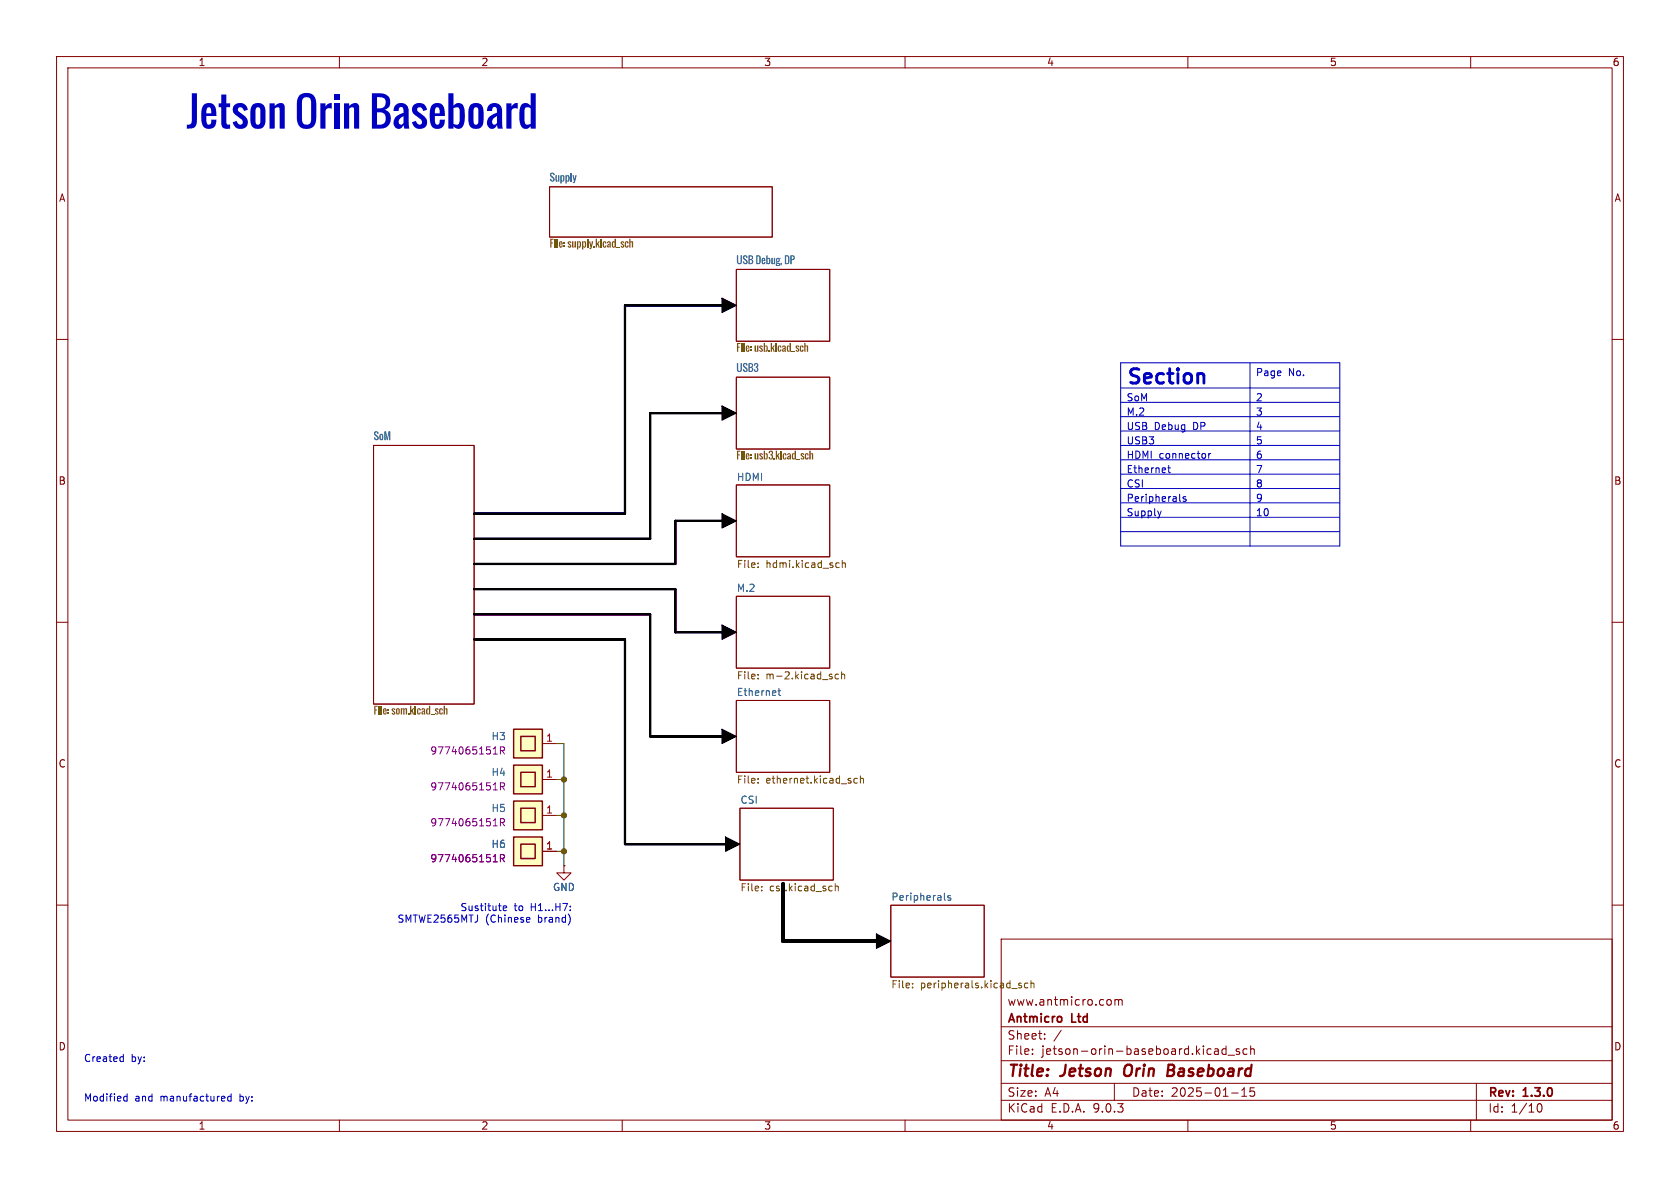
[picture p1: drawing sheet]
<svg xmlns="http://www.w3.org/2000/svg" width="297mm" height="210mm" viewBox="0 0 297 210" stroke-linecap="round" stroke-linejoin="round" font-family="sans-serif">
<g fill="none" stroke="#840000" stroke-width=".18">
<path d="M10 10h277v190h-277zM12 12h273v186h-273zM60 10v2M110 10v2M160 10v2M210 10v2M260 10v2M97.2 33h39.3v8.9h-39.3zM130.2 47.6h16.5v12.7h-16.5zM10 60h2M66 78.7h17.8v45.8h-17.8zM130.2 66.7h16.5v12.7h-16.5z"/>
<path d="M285 60h2M130.2 85.7h16.5v12.7h-16.5zM10 110h2M130.2 105.4h16.5v12.7h-16.5zM285 110h2M130.2 123.8h16.5v12.7h-16.5zM130.8 142.9h16.5v12.7h-16.5zM10 160h2M157.5 160h16.5v12.7h-16.5zM177 166h108v32h-108zM196.2 176.7l.3 .3v.4l-.3 .3M197.1 176.8l.4-.1 .2 .2"/>
<path d="M197.1 176.7v1M197.7 176.9l.3-.2 .3 .1 .1 .9M197.7 176.9v.8M285 160h2M60 198v2M110 198v2M160 198v2M177 194.5h108M177 191.5h108M177 187.5h108M177 181.5h108M182.5 186.3v.1"/>
<path d="M182.5 185.5v.1M184.7 183.6v.1M184.7 182.8v.1M187.6 182.1l-1.3 2M197 191.5v3M210 198v2M214.7 185.5h.6l.1 .9M214.7 186.3h.7M215.4 185.8l-.7 .1M216.7 185.5l-.4-.1-.3 .3v.4l.2 .2h.5M216.7 184.9v1.5M217.1 186.5h1.1"/>
<path d="M217.7 193.2h1.2M219.1 185.5l-.4-.1-.2 .2 .1 .2 .5 .2v.3h-.6M219.5 193.8h.9M219.5 192.7l.5-.4v1.5M220.5 185.5l-.5-.1-.3 .3v.4l.2 .2h.6M221.1 185.5l.2-.1 .4 .1v.9M221.1 184.9v1.5M221.7 192.3h-.7v.7l.2-.1h.5l.1 .3-.1 .5-.2 .1-.5-.1M260 198v2M261 191.5v6.5M271.7 195.7l.2-.5 .2-.1a.81 .81 0 0 1 .6 .6 .81 .81 0 0 1-.3 .8h-.4l-.3-.5"/>
</g>
<path d="M198.9 188.5a1.5 1.5 0 0 0 0 1.6M206.5 189.2h.6M207.1 189.2l.3 .1M207.3 188.2h-.7l-.3 2 1-.1M207.3 189.1l-.2 .1" fill="none" stroke="#840000" stroke-width=".4"/>
<path d="M127.6 52.7l2.6 1.3-2.6 1.2zM127.6 71.8l2.6 1.2-2.6 1.3zM127.6 90.8l2.6 1.3-2.6 1.2zM127.6 110.5l2.6 1.3-2.6 1.2zM127.6 128.9l2.6 1.3-2.6 1.2zM128.3 148l2.5 1.2-2.5 1.3zM154.9 165.1l2.6 1.3-2.6 1.2z" fill="#000"/>
<path d="M138.4 156.2v10.2" fill="none" stroke="#000" stroke-width=".18"/>
<g fill="#725600">
<path d="M97.3 42.2h.6v.2h-.4v.5h.3v.1h-.3v.8h-.2z"/>
<path d="M98 42.3h.2v.2h-.2z"/>
<path d="M98 42.7h.2v1.1h-.2z"/>
<path d="M98.4 42.2h.2v1.6h-.2z"/>
<path d="M98.9 42.7h.4l.2 .2v.3h-.5l.1 .4h.1l.1-.2h.2a.35 .35 0 0 1-.4 .4 .35 .35 0 0 1-.3-.5v-.3l.5 .1-.2-.3-.1 .2h-.2z"/>
<path d="M99.7 42.8h.2v.2h-.2z"/>
<path d="M99.7 43.3h.2v.2h-.2z"/>
<path d="M100.4 42.7h.5l.1 .2-.2 .1-.1-.2-.1 .1 .2 .3a.33 .33 0 0 1 0 .6 .33 .33 0 0 1-.5-.3l.2-.1 .2 .2 .1-.1-.4-.4z"/>
<path d="M101.1 42.7h.3v.9l.2-.1v-.8h.2v1.1h-.2v-.2l-.3 .2-.1-.1z"/>
<path d="M102 42.7h.2v.1l.2-.2a.68 .68 0 0 1 .2 1.1h-.4v.4h-.2v-1.2h.2v.7h.1a.26 .26 0 0 0 .3-.2 .26 .26 0 0 0-.1-.3 .2 .2 0 0 0 0-.2 .2 .2 0 0 0-.3 0h-.2z"/>
<path d="M102.9 42.7h.2v.1l.2-.2a.68 .68 0 0 1 .2 1.1h-.4v.4h-.2v-1.2h.2v.7h.1a.26 .26 0 0 0 .3-.2 .26 .26 0 0 0-.1-.3 .2 .2 0 0 0 0-.2 .2 .2 0 0 0-.3 0h-.2z"/>
<path d="M103.8 42.2h.2v1.6h-.2z"/>
<path d="M104.1 42.7h.3l.1 .7 .1-.7h.3l-.3 1.2-.3 .1h-.1l.2-.3z"/>
<path d="M104.9 43.5h.3v.3h-.3z"/>
<path d="M105.3 42.2h.2v.9l.3-.4h.2l-.2 .3 .2 .8h-.2l-.1-.6-.2 .6h-.2z"/>
<path d="M106.2 42.3h.2v.2h-.2z"/>
<path d="M106.2 42.7h.2v1.1h-.2z"/>
<path d="M106.6 42.7h.4l.2 .2v.1h-.2l-.1-.2-.1 .1v.7h.1l.1-.2h.2a.35 .35 0 0 1-.4 .4 .35 .35 0 0 1-.3-.5z"/>
<path d="M107.4 42.7l.3-.1 .2 .2 .1 1h-.2v-.2l-.2 .2-.2-.1-.1-.2 .4 .1 .1-.4-.3 .3h-.2l.1-.2a.3 .3 0 0 0 .3-.1 .3 .3 0 0 0 0-.4l-.4 .2z"/>
<path d="M108.7 42.2h.2v1.6l-.6-.1-.1-.7h.2v.3a.18 .18 0 0 0 0 .3 .18 .18 0 0 0 .3 0v-.7l-.2-.1-.1 .2h-.2a.28 .28 0 0 1 .1-.3 .28 .28 0 0 1 .4 .1z"/>
<path d="M109 43.6h.6v.2h-.6z"/>
<path d="M109.8 42.7h.5l.1 .2-.2 .1-.2-.2-.1 .1 .3 .3a.33 .33 0 0 1 0 .6 .33 .33 0 0 1-.5-.3l.2-.1 .1 .2 .2-.1-.5-.4z"/>
<path d="M110.6 42.7h.3l.2 .2v.1h-.2l-.1-.2-.1 .1v.7h.2v-.2h.2a.35 .35 0 0 1-.4 .4 .35 .35 0 0 1-.2-.5z"/>
<path d="M111.3 42.2h.2v.6l.2-.2 .2 .1v1.1h-.2l-.1-1-.1 .1v.9h-.2z"/>
</g>
<path d="M66 78.7h17.8v45.8h-17.8z" fill="none" stroke="#840000" stroke-width=".18"/>
<g fill="#725600">
<path d="M66.2 124.8h.6v.1h-.4v.5h.3v.2h-.3v.7h-.2z"/>
<path d="M66.9 124.8h.2v.2h-.2z"/>
<path d="M66.9 125.2h.2v1.1h-.2z"/>
<path d="M67.3 124.8h.2v1.5h-.2z"/>
<path d="M67.8 125.3l.4-.1 .1 .3 .1 .3h-.5l.1 .3h.1v-.2h.3a.35 .35 0 0 1-.4 .4 .35 .35 0 0 1-.3-.5v-.2h.4l-.1-.2-.1 .2h-.2z"/>
<path d="M68.5 125.4h.3v.2h-.3z"/>
<path d="M68.5 125.9h.3v.2h-.3z"/>
<path d="M69.3 125.3h.5l.1 .2h-.2l-.1-.1-.2 .1 .3 .2a.33 .33 0 0 1 0 .6 .33 .33 0 0 1-.5-.3h.2l.2 .1 .1-.1-.4-.4z"/>
<path d="M70.1 125.2h.2a.33 .33 0 0 1 .4 .4v.3a.34 .34 0 0 1-.4 .4 .34 .34 0 0 1-.3-.4v-.3h.2l.1 .5h.1v-.7h-.1l-.1 .2h-.2z"/>
<path d="M70.9 125.2h.2v.1l.2-.1 .2 .1 .4-.1 .1 1.1h-.3v-.9h-.2v.9h-.2l-.1-.9h-.1v.9h-.2z"/>
<path d="M72.1 126.1h.2v.2h-.2z"/>
<path d="M72.5 124.8h.2v.8l.3-.4h.2l-.2 .4 .2 .7h-.2l-.2-.5-.1 .5h-.2z"/>
<path d="M73.3 124.8h.3v.2h-.3z"/>
<path d="M73.3 125.2h.3v1.1h-.3z"/>
<path d="M73.8 125.3l.4-.1 .2 .3v.1h-.2l-.1-.2h-.1v.7h.1l.1-.2h.2a.35 .35 0 0 1-.4 .4 .35 .35 0 0 1-.3-.5z"/>
<path d="M74.6 125.3l.3-.1 .2 .1 .1 1h-.2l-.1-.2-.1 .2h-.2l-.1-.3 .4 .1v-.3l-.2 .2h-.2l.1-.2a.3 .3 0 0 0 .3-.1 .3 .3 0 0 0 0-.3l-.4 .1z"/>
<path d="M75.8 124.8h.3v1.5l-.7-.1-.1-.6h.3v.3a.18 .18 0 0 0 0 .2 .18 .18 0 0 0 .2 0v-.7h-.2v.2h-.3a.28 .28 0 0 1 .2-.4 .28 .28 0 0 1 .3 .1z"/>
<path d="M76.2 126.1h.6v.2h-.6z"/>
<path d="M77 125.3h.4l.2 .2h-.2l-.2-.1-.1 .1 .3 .2a.33 .33 0 0 1 0 .6 .33 .33 0 0 1-.5-.3h.2l.1 .1 .1-.1-.4-.4z"/>
<path d="M77.7 125.3l.4-.1 .2 .3v.1h-.2l-.1-.2h-.1v.7h.1l.1-.2h.2a.35 .35 0 0 1-.4 .4 .35 .35 0 0 1-.3-.5z"/>
<path d="M78.4 124.8h.3v.5l.2-.1 .2 .1v1h-.2l-.1-.9h-.1v.9h-.3z"/>
</g>
<path d="M130.2 47.6h16.5v12.7h-16.5zM130.8 142.9h16.5v12.7h-16.5z" fill="none" stroke="#840000" stroke-width=".18"/>
<path d="M134.7 157.4v.1M134.7 156.7v.1M147 156.6l.1 .1M147.1 157.4l-.1 .1M147.7 156.2v1.3M147.7 156.8l.1-.2 .3 .1 .1 .8" fill="none" stroke="#725600" stroke-width=".18"/>
<g fill="#725600">
<path d="M130.3 60.6h.6v.2h-.4v.5h.3v.2h-.3v.7h-.2z"/>
<path d="M131 60.7h.2v.2h-.2z"/>
<path d="M131 61.1h.2v1.1h-.2z"/>
<path d="M131.4 60.6h.3v1.6h-.3z"/>
<path d="M131.9 61.1h.4l.2 .2v.3h-.4v.4h.1l.1-.2h.2a.35 .35 0 0 1-.4 .4 .35 .35 0 0 1-.3-.5v-.2h.5l-.1-.3-.1 .3h-.3z"/>
<path d="M132.7 61.2h.2v.3h-.2z"/>
<path d="M132.7 61.7h.2v.3h-.2z"/>
<path d="M133.4 61.1h.2l.1 .9 .1-.1v-.8h.3v1.1h-.3v-.1l-.2 .1-.2-.1z"/>
<path d="M134.3 61.1h.5l.1 .2-.2 .1-.1-.2-.2 .1 .3 .3a.33 .33 0 0 1 0 .6 .33 .33 0 0 1-.5-.3l.2-.1 .2 .2 .1-.1-.5-.4z"/>
<path d="M135 60.6h.2v.6l.2-.1a.71 .71 0 0 1 .2 1.1l-.4-.1v.1h-.2v-.9h.2v.7h.2a.51 .51 0 0 0-.1-.8l-.3 .1z"/>
<path d="M135.9 62h.2v.2h-.2z"/>
<path d="M136.3 60.6h.2v.9l.3-.4h.2l-.3 .4 .3 .7h-.2l-.2-.6-.1 .6h-.2z"/>
<path d="M137.1 60.7h.2v.2h-.2z"/>
<path d="M137.1 61.1h.2v1.1h-.2z"/>
<path d="M137.6 61.2l.4-.1 .1 .2v.2h-.2v-.3l-.2 .1v.7h.2v-.2h.2a.35 .35 0 0 1-.4 .4 .35 .35 0 0 1-.2-.5z"/>
<path d="M138.3 61.1h.4l.2 .1v1h-.2v-.2l-.2 .2h-.1l-.1-.3 .3 .1 .1-.4-.2 .3h-.2v-.2a.3 .3 0 0 0 .3-.1 .3 .3 0 0 0 .1-.4l-.4 .2z"/>
<path d="M139.6 60.6h.2v1.6l-.6-.1-.1-.7h.2v.3a.18 .18 0 0 0 .1 .3 .18 .18 0 0 0 .2 0v-.7l-.2-.1-.1 .2h-.2a.28 .28 0 0 1 .1-.3 .28 .28 0 0 1 .4 .1z"/>
<path d="M139.9 62h.7v.2h-.7z"/>
<path d="M140.7 61.1h.5l.1 .2-.2 .1-.1-.2-.1 .1 .2 .3a.33 .33 0 0 1 0 .6 .33 .33 0 0 1-.5-.3l.2-.1 .2 .2 .1-.1-.4-.4z"/>
<path d="M141.5 61.2l.4-.1 .2 .2v.2h-.3v-.3l-.1 .1v.7h.1v-.2h.3a.35 .35 0 0 1-.4 .4 .35 .35 0 0 1-.3-.5z"/>
<path d="M142.2 60.6h.2v.6l.2-.1h.2l.1 1.1h-.3v-1l-.2 .1v.9h-.2z"/>
</g>
<path d="M130.2 66.7h16.5v12.7h-16.5zM157.5 160h16.5v12.7h-16.5z" fill="none" stroke="#840000" stroke-width=".18"/>
<path d="M167 159l.1 .1M168 158.4l-.3-.1-.1 .2v.2l.4 .1v.3h-.4" fill="none" stroke="#006464" stroke-width=".18"/>
<path d="M161.3 174.5v.1M161.3 173.8v.2M180.3 174.2l.3 .1v.1l-.2 .2h-.2M180.3 173.8h.3M181.7 173.8h-.4l-.2 .2 .1 .6h.5M182.3 173.9l.1-.1h.3l.1 .8M182.3 173.4v1.2" fill="none" stroke="#725600" stroke-width=".18"/>
<g fill="#725600">
<path d="M130.3 79.7h.6v.1h-.4v.5h.3v.2h-.3v.7h-.2z"/>
<path d="M131 79.7h.2v.3h-.2z"/>
<path d="M131 80.1h.2v1.1h-.2z"/>
<path d="M131.4 79.7h.3v1.5h-.3z"/>
<path d="M131.9 80.2l.4-.1 .2 .3v.3h-.4v.3h.1l.1-.2h.2a.35 .35 0 0 1-.4 .4 .35 .35 0 0 1-.3-.5v-.2l.5 .1-.1-.3-.1 .2h-.3z"/>
<path d="M132.7 80.3h.2v.2h-.2z"/>
<path d="M132.7 80.8h.2v.2h-.2z"/>
<path d="M133.4 80.1h.2l.1 1 .1-.1v-.9h.3v1.1h-.3v-.1l-.2 .1h-.2z"/>
<path d="M134.3 80.2h.5l.1 .2-.2 .1-.1-.2-.2 .1 .3 .3a.33 .33 0 0 1 0 .5 .33 .33 0 0 1-.5-.2l.2-.1 .2 .2 .1-.1-.5-.5z"/>
<path d="M135 79.7h.2v.5l.2-.1a.71 .71 0 0 1 .2 1.1l-.4-.1v.1h-.2v-.9h.2v.7l.2 .1a.51 .51 0 0 0-.1-.8h-.3z"/>
<path d="M136 79.8a.4 .4 0 0 1 .6 0 .4 .4 0 0 1-.2 .6 .43 .43 0 0 1 .3 .5 .43 .43 0 0 1-.4 .3 .43 .43 0 0 1-.4-.4h.2a.19 .19 0 0 0 .2 .3 .19 .19 0 0 0 .1-.3l-.2-.3v-.2a.22 .22 0 0 0 .3-.1 .22 .22 0 0 0-.1-.3 .22 .22 0 0 0-.3 .1v.1h-.2z"/>
<path d="M136.8 81h.2v.2h-.2z"/>
<path d="M137.1 79.7h.3v.8l.2-.4h.3l-.3 .4 .3 .7h-.3l-.1-.5-.1 .5h-.3z"/>
<path d="M138 79.7h.2v.3h-.2z"/>
<path d="M138 80.1h.2v1.1h-.2z"/>
<path d="M138.5 80.2l.4-.1 .1 .3v.1h-.2v-.2h-.2v.7h.2v-.2h.2a.35 .35 0 0 1-.4 .4 .35 .35 0 0 1-.2-.5z"/>
<path d="M139.2 80.2l.4-.1 .2 .1v1h-.2v-.1l-.2 .1h-.1l-.1-.3 .3 .1 .1-.3-.2 .2h-.2v-.2a.3 .3 0 0 0 .3-.1 .3 .3 0 0 0 0-.3l-.4 .2z"/>
<path d="M140.5 79.7h.2v1.5h-.6l-.1-.7h.2v.3a.18 .18 0 0 0 0 .2 .18 .18 0 0 0 .3 0v-.7h-.2l-.1 .2h-.2a.28 .28 0 0 1 .1-.4 .28 .28 0 0 1 .4 .1z"/>
<path d="M140.8 81.1h.7v.1h-.7z"/>
<path d="M141.6 80.2h.5l.1 .2-.2 .1-.1-.2-.1 .1 .2 .3a.33 .33 0 0 1 0 .5 .33 .33 0 0 1-.5-.2l.2-.1 .2 .2 .1-.1-.4-.5z"/>
<path d="M142.4 80.2l.4-.1 .1 .3v.1h-.2v-.2h-.2v.7h.2v-.2h.2a.35 .35 0 0 1-.3 .4 .35 .35 0 0 1-.3-.5z"/>
<path d="M143.1 79.7h.2v.5l.2-.1 .2 .1 .1 1h-.3v-.9l-.2 .1v.8h-.2z"/>
</g>
<path d="M130.2 85.7h16.5v12.7h-16.5zM130.2 105.4h16.5v12.7h-16.5zM130.2 123.8h16.5v12.7h-16.5z" fill="none" stroke="#840000" stroke-width=".18"/>
<g fill="none" stroke="#725600" stroke-width=".18">
<path d="M134 99.5v.2M148 99.5h.4M148.9 99.6l.2-.1h.3v.8M148.9 99.1v1.2M134 100.2v.1M134 119.2v.2M134 119.9v.1M148.2 119.2h-.3l-.3 .2 .2 .6h.4M148.4 100.3h-.4M148.8 119.3l.2-.1h.3v.8M148.8 118.7v1.3M134 137.6v.2"/>
<path d="M134 138.3v.1M151.6 137.6h-.4l-.2 .2 .1 .6h.5M152.1 137.7l.2-.1h.3l.1 .8M152.1 137.2v1.2"/>
</g>
<path d="M137.5 122.1h.5M137.7 121.7v1.1l.3 .1" fill="none" stroke="#006464" stroke-width=".18"/>
<g fill="#ffffc2">
<path d="M90.8 141.6h5.1v5.1h-5.1z"/>
<path d="M92.1 142.9h2.5v2.5h-2.5z"/>
</g>
<path d="M90.8 141.6h5.1v5.1h-5.1zM92.1 142.9h2.5v2.5h-2.5z" fill="none" stroke="#840000" stroke-width=".25"/>
<path d="M95.9 144.1h2.5" fill="none" stroke="#840000" stroke-width=".18"/>
<path d="M87.2 146h.7M88.5 145.4l.6-.1 .1-.2-.1-.3-.6-.1v1.3M88.8 145.4l.4 .6" fill="none" stroke="#840084" stroke-width=".18"/>
<g fill="#ffffc2">
<path d="M90.8 148h5.1v5h-5.1z"/>
<path d="M92.1 149.2h2.5v2.6h-2.5z"/>
</g>
<path d="M90.8 148h5.1v5h-5.1zM92.1 149.2h2.5v2.6h-2.5z" fill="none" stroke="#840000" stroke-width=".25"/>
<path d="M95.9 150.5h2.5" fill="none" stroke="#840000" stroke-width=".18"/>
<path d="M87.2 152.3h.7M88.5 151.7h.6l.1-.2-.1-.3-.6-.1v1.2M88.8 151.7l.4 .6" fill="none" stroke="#840084" stroke-width=".18"/>
<g fill="#ffffc2">
<path d="M90.8 128.9h5.1v5.1h-5.1z"/>
<path d="M92.1 130.2h2.5v2.5h-2.5z"/>
</g>
<path d="M90.8 128.9h5.1v5.1h-5.1zM92.1 130.2h2.5v2.5h-2.5z" fill="none" stroke="#840000" stroke-width=".25"/>
<path d="M95.9 131.4h2.5" fill="none" stroke="#840000" stroke-width=".18"/>
<path d="M87.2 133.3h.7M88.5 132.7l.6-.1 .1-.2-.1-.3-.6-.1v1.3M88.8 132.7l.4 .6" fill="none" stroke="#840084" stroke-width=".18"/>
<g fill="#ffffc2">
<path d="M90.8 135.3h5.1v5h-5.1z"/>
<path d="M92.1 136.5h2.5v2.6h-2.5z"/>
</g>
<path d="M90.8 135.3h5.1v5h-5.1zM92.1 136.5h2.5v2.6h-2.5z" fill="none" stroke="#840000" stroke-width=".25"/>
<path d="M95.9 137.8h2.5M95.9 150.5h2.5M99.7 153v1.3h-1.3l1.3 1.3 1.3-1.3h-1.3M99.7 153h.1" fill="none" stroke="#840000" stroke-width=".18"/>
<path d="M87.2 139.6h.7M88.5 139h.6l.1-.2-.1-.3-.6-.1v1.2M88.8 139l.4 .6M87.2 152.3h.7M88.5 151.7h.6l.1-.2-.1-.3-.6-.1v1.2M88.8 151.7l.4 .6" fill="none" stroke="#840084" stroke-width=".18"/>
<g fill="none" stroke="#000" stroke-width=".38">
<path d="M110.5 54v36.8zM110.5 54h17.1zM114.9 73v22.3zM114.9 73h12.7zM110.5 90.8h-26.7h26.7M114.9 95.3h-31.1h31.1M119.4 92.1h8.2zM119.4 99.7h-35.6h35.6M119.4 92.1v7.6zM83.8 104.1h35.6zM110.5 113h-26.7h26.7M110.5 113v36.2z"/>
<path d="M114.9 108.6v21.6zM114.9 108.6h-31.1h31.1M119.4 111.8h8.2zM119.4 104.1v7.7zM114.9 130.2h12.7zM110.5 149.2h17.8z"/>
</g>
<path d="M127.6 52.7l2.6 1.3-2.6 1.2zM127.6 71.8l2.6 1.2-2.6 1.3zM127.6 90.8l2.6 1.3-2.6 1.2zM127.6 110.5l2.6 1.3-2.6 1.2zM127.6 128.9l2.6 1.3-2.6 1.2zM128.3 148l2.5 1.2-2.5 1.3zM154.9 165.1l2.6 1.3-2.6 1.2z" fill="none" stroke="#000" stroke-width=".18"/>
<path d="M138.4 156.2v10.2zM138.4 166.4h16.5z" fill="none" stroke="#000" stroke-width=".63"/>
<path d="M201.3 65.3l-.9-.1-.4 .2M206.8 65.2v2.2M208.2 65.2l-.1 .1 .1 .1M208.2 65.2l.2 .1-.2 .1M208.2 65.2v.2" fill="none" stroke="#0000c2" stroke-width=".51"/>
<g fill="none" stroke="#0000c2" stroke-width=".18">
<path d="M198.1 68.6h38.8M198.1 71.1h38.8M198.1 73.7h38.8M198.1 76.2h38.8M198.1 78.7h38.8M198.1 64.1h38.8v32.4h-38.8zM221 64.1v32.4M198.1 81.3h38.8M198.1 83.8h38.8M198.1 86.4h38.8M198.1 88.9h38.8M198.1 91.4h38.8"/>
<path d="M198.1 94h38.8M205.3 90.3l-.3 .9M206.4 82.7h.5M206.6 82.3v1.1l.3 .2M208.5 88.5l.2 .1M209.6 87.8h-.3l-.1 .2v.2l.4 .1v.3h-.4M213.7 80.2v.8M214 80.2l-.3 .2M89 160.6l.6-.2-.1-.2-.4-.1-.1 .2v.6h.5M93.3 162.2h.3l.1 .3-.6 .1M93.6 163h-.3M100.8 162.1v.9"/>
<path d="M100.8 160.9v.1M100.8 160.2v.1M21.4 186.8l.4 .1M21.8 186.4v1.3M21.8 187.6l-.4 .1M21.9 194.5l.2 .1h.4M22.5 193.4v1.2M22.5 193.9l-.4-.1-.2 .1M40.9 193.9l-.4-.1-.3 .2 .2 .6h.5M40.9 193.4v1.2"/>
</g>
<path d="M98.4 131.4h1.3v21.6M98.4 137.8h1.3M98.4 144.1h1.3M98.4 150.5h1.3" fill="none" stroke="#009600" stroke-width=".18"/>
<g fill="#009600" stroke="#009600" stroke-width=".18">
<circle cx="99.7" cy="144.1" r=".46"/>
<circle cx="99.7" cy="150.5" r=".46"/>
<circle cx="99.7" cy="137.8" r=".46"/>
</g>
<g font-size="7.1" fill="#0000c2">
<text x="33" y="23.6">Jetson</text>
<text x="52.1" y="23.6">OrinBaseboard</text>
</g>
<text font-size="3.5" fill="#0000c2" x="199.1" y="69.2">Section</text>
<g font-size="2.8" fill="#840000">
<text x="178" y="190.9">Title:</text>
<text x="187.7" y="190.9">Jetson</text>
<text x="199.6" y="190.9">Orin</text>
<text x="208" y="190.9">Baseboard</text>
</g>
<g font-size="2.1" fill="#840000">
<text x="178" y="178">www.antmicro.com</text>
<text x="178" y="184">Sheet:</text>
<text x="178" y="181.2">Antmicro</text>
<text x="189.5" y="181.2">Ltd</text>
<text x="178" y="186.7">File:</text>
<text x="184.1" y="186.7">jetson-orin-baseboard.kicad_sch</text>
<text x="178" y="196.9">KiCad</text>
<text x="178" y="194.1">Size:</text>
<text x="184.7" y="194.1">A4</text>
<text x="185.7" y="196.9">E.D.A.</text>
<text x="193.3" y="196.9">9.0.3</text>
<text x="200" y="194.1">Date:</text>
<text x="207" y="194.1">2025-01-15</text>
<text x="263" y="194.3">Rev:</text>
<text x="263" y="196.9">Id:</text>
<text x="267.1" y="196.9">1/10</text>
<text x="269.4" y="194.3">1.3.0</text>
</g>
<g font-size="1.8" fill="#840000">
<text x="35" y="11.9">1</text>
<text x="85" y="11.9">2</text>
<text x="135" y="11.9">3</text>
<text x="185" y="11.9">4</text>
<text x="235" y="11.9">5</text>
<text x="285" y="11.9">6</text>
<text x="10.3" y="35.9">A</text>
<text x="285.3" y="35.9">A</text>
<text x="10.3" y="85.9">B</text>
<text x="285.3" y="85.9">B</text>
<text x="10.3" y="135.9">C</text>
<text x="285.3" y="135.9">C</text>
<text x="10.3" y="185.9">D</text>
<text x="285.3" y="185.9">D</text>
<text x="35" y="199.9">1</text>
<text x="85" y="199.9">2</text>
<text x="135" y="199.9">3</text>
<text x="185" y="199.9">4</text>
<text x="235" y="199.9">5</text>
<text x="285" y="199.9">6</text>
</g>
<g font-size="1.8" fill="#006464">
<text x="97.2" y="32.3">Supply</text>
<text x="130.2" y="46.9">USBDebug,DP</text>
<text x="130.2" y="66">USB3</text>
<text x="66" y="78">SoM</text>
<text x="130.2" y="85.1">HDMI</text>
<text x="130.2" y="104.7">M.2</text>
<text x="130.2" y="123.1">Ethernet</text>
<text x="86.8" y="131">H3</text>
<text x="86.8" y="137.4">H4</text>
<text x="86.8" y="143.7">H5</text>
<text x="130.8" y="142.2">CSI</text>
<text x="86.8" y="150.1">H6</text>
<text x="97.7" y="157.7">GND</text>
<text x="157.5" y="159.3">Peripherals</text>
</g>
<g font-size="1.8" fill="#0000c2">
<text x="199.1" y="71.3">SoM</text>
<text x="221.9" y="66.8">Page</text>
<text x="221.9" y="71.3">2</text>
<text x="227.8" y="66.8">No.</text>
<text x="199.1" y="73.8">M.2</text>
<text x="199.1" y="76.3">USB</text>
<text x="204.1" y="76.3">Debug</text>
<text x="211" y="76.3">DP</text>
<text x="221.9" y="73.8">3</text>
<text x="221.9" y="76.3">4</text>
<text x="199.1" y="78.9">USB3</text>
<text x="199.1" y="81.4">HDMI</text>
<text x="199.1" y="84">Ethernet</text>
<text x="204.9" y="81.4">connector</text>
<text x="221.9" y="78.9">5</text>
<text x="221.9" y="81.4">6</text>
<text x="221.9" y="84">7</text>
<text x="199.1" y="86.5">CSI</text>
<text x="199.1" y="89">Peripherals</text>
<text x="221.9" y="86.5">8</text>
<text x="221.9" y="89">9</text>
<text x="199.1" y="91.6">Supply</text>
<text x="221.9" y="91.6">10</text>
<text x="81.3" y="161.3">Sustitute</text>
<text x="90.9" y="161.3">to</text>
<text x="93.9" y="161.3">H1...H7:</text>
<text x="70.2" y="163.3">SMTWE2565MTJ</text>
<text x="85.8" y="163.3">(Chinese</text>
<text x="95.2" y="163.3">brand)</text>
<text x="14.7" y="187.9">Created</text>
<text x="23.2" y="187.9">by:</text>
<text x="14.7" y="194.9">Modified</text>
<text x="23.8" y="194.9">and</text>
<text x="28.5" y="194.9">manufactured</text>
<text x="42.6" y="194.9">by:</text>
</g>
<g font-size="1.8" fill="#725600">
<text x="130.2" y="100.7">File:</text>
<text x="135.4" y="100.7">hdmi.kicad_sch</text>
<text x="130.2" y="120.4">File:</text>
<text x="135.4" y="120.4">m-2.kicad_sch</text>
<text x="130.2" y="138.8">File:</text>
<text x="135.4" y="138.8">ethernet.kicad_sch</text>
<text x="130.8" y="157.9">File:</text>
<text x="136" y="157.9">csi.kicad_sch</text>
<text x="157.5" y="175">File:</text>
<text x="162.7" y="175">peripherals.kicad_sch</text>
</g>
<g font-size="1.8" fill="#a90000">
<text x="96.4" y="131.2">1</text>
<text x="96.4" y="137.5">1</text>
<text x="96.4" y="143.9">1</text>
<text x="96.4" y="150.2">1</text>
</g>
<g font-size="1.8" fill="#840084">
<text x="76" y="133.6">9774065151R</text>
<text x="76" y="139.9">9774065151R</text>
<text x="76" y="146.3">9774065151R</text>
<text x="76" y="152.6">9774065151R</text>
</g>
</svg>
